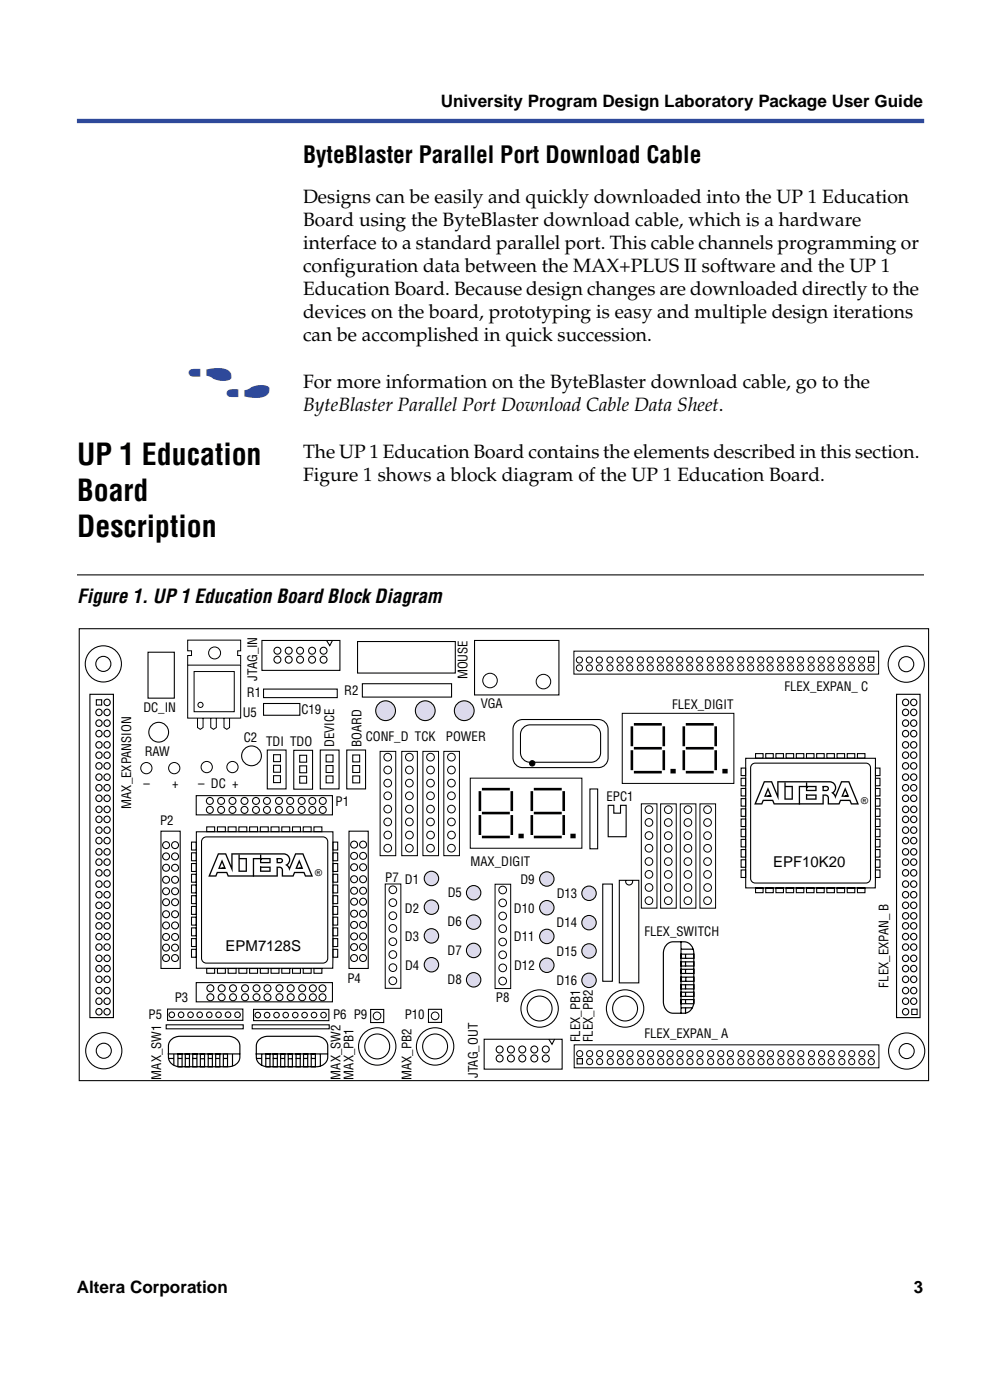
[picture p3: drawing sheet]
<svg xmlns="http://www.w3.org/2000/svg" width="165mm" height="231mm" viewBox="0 0 165 231" stroke-linecap="round" stroke-linejoin="round" font-family="sans-serif">
<path d="M13.1 20h139.1" fill="none" stroke="#2e499a" stroke-width=".71"/>
<path d="M12.7 94.9h139.8" fill="none" stroke="#000" stroke-width=".18"/>
<path d="M12.7 103.8h140.4v75.1h-140.4z" fill="#fff"/>
<g fill="none" stroke="#000" stroke-width=".17">
<path d="M81.7 146h2.6v17.2h-2.6z"/>
<circle cx="83" cy="153.3" r=".64"/>
<circle cx="83" cy="151.2" r=".64"/>
<circle cx="83" cy="149.1" r=".64"/>
<circle cx="83" cy="155.5" r=".64"/>
<circle cx="83" cy="146.9" r=".64"/>
<circle cx="83" cy="157.6" r=".64"/>
<circle cx="83" cy="159.8" r=".64"/>
<circle cx="83" cy="162" r=".64"/>
</g>
<g fill="#dcdaec" stroke="#000" stroke-width=".18">
<circle cx="90.3" cy="145.1" r="1.19"/>
<circle cx="90.3" cy="149.9" r="1.19"/>
<circle cx="90.3" cy="154.6" r="1.19"/>
<circle cx="90.3" cy="159.4" r="1.19"/>
<circle cx="97.2" cy="147.5" r="1.19"/>
<circle cx="97.2" cy="152.3" r="1.19"/>
<circle cx="97.2" cy="157" r="1.19"/>
<circle cx="97.2" cy="161.9" r="1.19"/>
</g>
<g fill="none" stroke="#000" stroke-width=".43">
<path d="M79.2 130.6v3.3M79.2 134.6v3.3M79.6 134.2h4.6M79.6 130.3h4.6M79.6 138.2h4.6M84.5 130.6v3.3M84.5 134.6v3.3M85.8 137.9h.5v.3h-.5zM87.8 130.6v3.3M87.8 134.6v3.3M88.1 134.2h4.6M88.1 130.3h4.6"/>
<path d="M88.1 138.2h4.6M93.1 130.6v3.3M93.1 134.6v3.3M94.4 137.9h.4v.3h-.4z"/>
</g>
<g fill="none" stroke="#000" stroke-width=".17">
<path d="M77.6 128.5h18.5v11.5h-18.5zM63.6 145.9h2.6v17.3h-2.6z"/>
<circle cx="64.9" cy="151.2" r=".64"/>
<circle cx="64.9" cy="153.3" r=".64"/>
<circle cx="64.9" cy="155.5" r=".64"/>
<circle cx="64.9" cy="149" r=".64"/>
<circle cx="64.9" cy="146.9" r=".64"/>
<circle cx="64.9" cy="157.6" r=".64"/>
<circle cx="64.9" cy="159.8" r=".64"/>
<circle cx="64.9" cy="161.9" r=".64"/>
</g>
<g fill="none" stroke="#000" stroke-width=".18">
<circle cx="62.3" cy="172.8" r="2.06"/>
<circle cx="62.3" cy="172.8" r="3.1"/>
<circle cx="71.8" cy="172.8" r="3.1"/>
<circle cx="71.8" cy="172.8" r="2.06"/>
</g>
<g fill="#dcdaec" stroke="#000" stroke-width=".18">
<circle cx="71.2" cy="145" r="1.19"/>
<circle cx="71.2" cy="149.8" r="1.19"/>
<circle cx="71.2" cy="154.5" r="1.19"/>
<circle cx="71.2" cy="159.3" r="1.19"/>
<circle cx="78.2" cy="147.4" r="1.19"/>
<circle cx="78.2" cy="152.2" r="1.19"/>
<circle cx="78.2" cy="156.9" r="1.19"/>
<circle cx="78.2" cy="161.8" r="1.19"/>
</g>
<g fill="none" stroke="#000" stroke-width=".43">
<path d="M104.3 119.9v3.3M104.7 119.6h4.6M109.6 119.9v3.3M112.9 119.9v3.3M113.2 119.6h4.6M118.2 119.9v3.3M104.3 123.9v3.3M104.7 123.5h4.6M104.7 127.5h4.6M109.6 123.9v3.3M110.9 127.2h.4v.3h-.4zM112.9 123.9v3.3"/>
<path d="M113.2 123.5h4.6M113.2 127.5h4.6M118.2 123.9v3.3M119.5 127.2h.4v.3h-.4z"/>
</g>
<g fill="none" stroke="#000" stroke-width=".17">
<path d="M102.7 117.8h18.5v11.5h-18.5zM62.8 124.1h2.5v17.2h-2.5zM66.3 124.1h2.6v17.2h-2.6zM69.8 124.1h2.6v17.2h-2.6zM73.3 124.1h2.6v17.2h-2.6z"/>
<circle cx="24.2" cy="126.8" r=".93"/>
<circle cx="28.8" cy="126.8" r=".93"/>
<circle cx="34.1" cy="126.6" r=".93"/>
<circle cx="38.4" cy="126.6" r=".93"/>
<circle cx="64" cy="129.3" r=".64"/>
<circle cx="64" cy="127.1" r=".64"/>
<circle cx="64" cy="133.6" r=".64"/>
<circle cx="64" cy="135.7" r=".64"/>
<circle cx="64" cy="125" r=".64"/>
<circle cx="64" cy="131.4" r=".64"/>
<circle cx="64" cy="137.9" r=".64"/>
<circle cx="67.6" cy="129.3" r=".64"/>
<circle cx="67.6" cy="133.6" r=".64"/>
<circle cx="67.6" cy="127.1" r=".64"/>
<circle cx="67.6" cy="135.7" r=".64"/>
<circle cx="67.6" cy="125" r=".64"/>
<circle cx="67.6" cy="131.4" r=".64"/>
<circle cx="67.6" cy="137.9" r=".64"/>
<circle cx="71.1" cy="129.3" r=".64"/>
<circle cx="71.1" cy="133.6" r=".64"/>
<circle cx="71.1" cy="127.1" r=".64"/>
<circle cx="71.1" cy="125" r=".64"/>
<circle cx="71.1" cy="135.7" r=".64"/>
<circle cx="71.1" cy="131.4" r=".64"/>
<circle cx="71.1" cy="137.9" r=".64"/>
<circle cx="74.5" cy="129.3" r=".64"/>
<circle cx="74.5" cy="127.1" r=".64"/>
<circle cx="74.5" cy="133.6" r=".64"/>
<circle cx="74.5" cy="135.7" r=".64"/>
<circle cx="74.5" cy="125" r=".64"/>
<circle cx="74.5" cy="131.4" r=".64"/>
<circle cx="74.5" cy="137.9" r=".64"/>
<circle cx="64" cy="140" r=".64"/>
<circle cx="67.6" cy="140" r=".64"/>
<circle cx="71.1" cy="140" r=".64"/>
<circle cx="74.5" cy="140" r=".64"/>
</g>
<g fill="none" stroke="#000" stroke-width=".18">
<path d="M44.1 123.8h3.1v6.5h-3.1zM45.2 124.6h1.1v1.1h-1.1zM45.2 126.4h1.1v1.1h-1.1zM45.2 128.1h1.1v1.1h-1.1zM48.5 123.9h3.1v6.4h-3.1zM49.5 124.7h1.1v1.1h-1.1zM49.5 126.4h1.1v1.2h-1.1zM49.5 128.2h1.1v1.1h-1.1zM52.9 123.8h3.1v6.5h-3.1zM53.8 124.6h1.2v1.2h-1.2zM53.8 126.4h1.2v1.1h-1.2zM53.8 128.1h1.2v1.2h-1.2z"/>
<path d="M57.2 123.8h3.2v6.5h-3.2zM58.2 124.6h1.2v1.2h-1.2zM58.2 126.4h1.2v1.1h-1.2zM58.2 128.1h1.2v1.2h-1.2zM90.6 171.6l.5 .8 .5-.8"/>
<circle cx="26.2" cy="120.9" r="1.63"/>
<circle cx="41.5" cy="124.8" r="1.63"/>
<circle cx="89.1" cy="166.5" r="3.1"/>
<circle cx="89.1" cy="166.5" r="2.06"/>
<circle cx="103.2" cy="166.5" r="2.06"/>
<circle cx="103.2" cy="166.5" r="3.1"/>
</g>
<g fill="none" stroke="#000" stroke-width=".19">
<path d="M27.7 174h12M27.8 174.8h.9M28.4 171.6l.8-.5h.5h8a1.77 1.77 0 0 1 1.9 1.6v1.8a1.77 1.77 0 0 1-1.9 1.6h-8a1.77 1.77 0 0 1-1.9-1.6l.1-2.2zM28.7 174v1.9M29.4 174h.7v2.1h-.7zM29.4 174.8h.7M30.5 174.8h.8M30.6 174h.7v2.1h-.7zM31.8 174.8h.7M31.8 174h.7v2.1h-.7zM33.1 174.8h.7M33.1 174h.7v2.1h-.7z"/>
<path d="M34.3 174.8h.8M34.4 174h.7v2.1h-.7zM35.6 174.8h.7M35.6 174h.7v2.1h-.7zM36.8 174.8h.8M36.9 174h.7v2.1h-.7zM38.4 174v2M42.2 174h12M42.3 174.8h.9M42.9 171.6l.8-.5h.5h8a1.77 1.77 0 0 1 1.9 1.6v1.8a1.77 1.77 0 0 1-1.9 1.6h-8a1.77 1.77 0 0 1-1.9-1.6l.1-2.2zM43.2 174v1.9M43.9 174h.7v2.1h-.7z"/>
<path d="M43.9 174.8h.7M45 174.8h.8M45.1 174h.7v2.1h-.7zM46.3 174.8h.7M46.3 174h.7v2.1h-.7zM47.6 174.8h.7M47.6 174h.7v2.1h-.7zM48.8 174.8h.8M48.9 174h.7v2.1h-.7zM50.1 174.8h.7M50.1 174h.7v2.1h-.7zM51.3 174.8h.8"/>
<path d="M51.4 174h.7v2.1h-.7zM52.9 174v2"/>
</g>
<g fill="#dcdaec" stroke="#000" stroke-width=".18">
<circle cx="76.6" cy="117.3" r="1.63"/>
<circle cx="70.2" cy="117.3" r="1.63"/>
<circle cx="63.7" cy="117.3" r="1.63"/>
</g>
<g fill="none" stroke="#000" stroke-width=".18">
<path d="M13.1 103.8h140.2v74.6h-140.2zM14.8 114.6h3.9v53.4h-3.9zM15.9 115.5h.9v.9h-.9zM24.4 107.7h4.4v7.6h-4.4zM43.2 105.7h12.9v5h-12.9zM43.5 113.8h12.2v1.4h-12.2zM43.5 116.1h6v2h-6zM53.9 105.7l.5 .9 .5-.9M59 105.9h16.2v5.2h-16.2zM59.8 112.9h14.8v2.2h-14.8zM78.3 105.7h14v9h-14zM85 119.4l.8-.5 .5-.1h12.5a1.59 1.59 0 0 1 1.6 1.6v4.7a1.59 1.59 0 0 1-1.6 1.6h-12.5a1.59 1.59 0 0 1-1.6-1.6v-4.7z"/>
<path d="M143.4 108.5h.9v.9h-.9zM148 114.6h3.9v53.4h-3.9zM26.6 137.2h3.2v22.7h-3.2zM31.6 139h.8v1.3h-.8zM32.4 131.4h22.5v3.1h-22.5zM32.4 137.3h22.6l-.1 22.6h-22.5zM33.5 138.4l.6-.2h19.2a.79 .79 0 0 1 .8 .8v19.2a.79 .79 0 0 1-.8 .8h-19.2a.79 .79 0 0 1-.8-.8v-19.2zM34.1 136.5h1.3v.8h-1.3zM35.9 136.5h1.3v.8h-1.3zM37.7 136.5h1.3v.8h-1.3zM39.4 136.5h1.3v.8h-1.3zM41.2 136.5h1.3v.8h-1.3z"/>
<path d="M43 136.5h1.3v.8h-1.3zM44.8 136.5h1.3v.8h-1.3zM46.5 136.5h1.3v.8h-1.3zM48.3 136.5h1.3v.8h-1.3zM50.1 136.5h1.3v.8h-1.3zM51.8 136.5h1.3v.8h-1.3zM55 139h.8v1.3h-.8zM57.6 137.2h3.2v22.7h-3.2zM86.2 120.3l.8-.5 .5-.1h10.1a1.59 1.59 0 0 1 1.6 1.6v3a1.59 1.59 0 0 1-1.6 1.5h-10.1a1.59 1.59 0 0 1-1.6-1.5v-3zM97.4 130.3h1.3v9.8h-1.3zM122.4 138.6h.7v1.2h-.7zM122.4 133.5h.7v1.3h-.7z"/>
<path d="M122.4 135.2h.7v1.3h-.7zM122.4 136.9h.7v1.2h-.7zM122.4 131.9h.7v1.2h-.7zM122.4 128.5h.7v1.2h-.7zM122.4 126.8h.7v1.3h-.7zM122.4 130.2h.7v1.2h-.7zM123.1 125.2h21.4v21.4h-21.4zM124.1 126.2l.6-.2h18.3a.75 .75 0 0 1 .7 .7v18.3a.75 .75 0 0 1-.7 .8h-18.3a.75 .75 0 0 1-.8-.8v-18.3zM124.7 124.4h1.3v.8h-1.3zM126.4 124.4h1.3v.8h-1.3zM128.1 124.4h1.2v.8h-1.2zM129.8 124.4h1.2v.8h-1.2z"/>
<path d="M131.5 124.4h1.2v.8h-1.2zM133.2 124.4h1.2v.8h-1.2zM134.8 124.4h1.3v.8h-1.3zM136.5 124.4h1.3v.8h-1.3zM138.2 124.4h1.2v.8h-1.2zM139.9 124.4h1.2v.8h-1.2zM141.6 124.4h1.2v.8h-1.2zM144.5 138.6h.8v1.2h-.8zM144.5 133.5h.8v1.3h-.8zM144.5 135.2h.8v1.3h-.8zM144.5 136.9h.8v1.2h-.8zM144.5 131.9h.8v1.2h-.8z"/>
<path d="M144.5 128.5h.8v1.2h-.8zM144.5 126.8h.8v1.3h-.8zM144.5 130.2h.8v1.2h-.8zM31.6 156.7h.8v1.3h-.8zM31.6 151.4h.8v1.3h-.8zM31.6 153.2h.8v1.3h-.8zM31.6 155h.8v1.3h-.8zM31.6 146.1h.8v1.3h-.8zM31.6 147.9h.8v1.3h-.8zM31.6 149.7h.8v1.3h-.8zM31.6 144.3h.8v1.4h-.8zM31.6 140.8h.8v1.3h-.8z"/>
<path d="M31.6 142.6h.8v1.3h-.8zM34.1 159.9h1.3v.8h-1.3zM35.9 159.9h1.3v.8h-1.3zM37.7 159.9h1.3v.8h-1.3zM39.4 159.9h1.3v.8h-1.3zM41.2 159.9h1.3v.8h-1.3zM43 159.9h1.3v.8h-1.3zM44.8 159.9h1.3v.8h-1.3zM46.5 159.9h1.3v.8h-1.3zM48.3 159.9h1.3v.8h-1.3zM50.1 159.9h1.3v.8h-1.3zM51.8 159.9h1.3v.8h-1.3z"/>
<path d="M55 156.7h.8v1.3h-.8zM55 151.4h.8v1.3h-.8zM55 153.2h.8v1.3h-.8zM55 155h.8v1.3h-.8zM55 146.1h.8v1.3h-.8zM55 147.9h.8v1.3h-.8zM55 149.7h.8v1.3h-.8zM55 144.3h.8v1.4h-.8zM55 140.8h.8v1.3h-.8zM55 142.6h.8v1.3h-.8zM99.5 146h1.6v16h-1.6zM102.2 145.3h3.3v17h-3.3z"/>
<path d="M104.4 145.3a.57 .57 0 0 1-.5 .8 .57 .57 0 0 1-.5-.8M122.4 143.6h.7v1.3h-.7zM122.4 140.3h.7v1.2h-.7zM122.4 141.9h.7v1.3h-.7zM124.7 146.6h1.3v.8h-1.3zM126.4 146.6h1.3v.8h-1.3zM128.1 146.6h1.2v.8h-1.2zM129.8 146.6h1.2v.8h-1.2zM131.5 146.6h1.2v.8h-1.2zM133.2 146.6h1.2v.8h-1.2zM134.8 146.6h1.3v.8h-1.3zM136.5 146.6h1.3v.8h-1.3z"/>
<path d="M138.2 146.6h1.2v.8h-1.2zM139.9 146.6h1.2v.8h-1.2zM141.6 146.6h1.2v.8h-1.2zM144.5 143.6h.8v1.3h-.8zM144.5 140.3h.8v1.2h-.8zM144.5 141.9h.8v1.3h-.8zM27.4 169.2h12.8v.7h-12.8zM27.7 166.6h12.4v1.9h-12.4zM32.4 162.2h22.5v3.2h-22.5zM41.6 169.2h12.8v.7h-12.8zM41.9 166.6h12.4v1.9h-12.4zM61.2 166.7h2.2v2.1h-2.2z"/>
<path d="M70.7 166.6h2.2v2.2h-2.2zM79.9 171.6h12.9v4.9h-12.9zM95.3 174.8h.9v.9h-.9zM150.5 166.6h.9v.9h-.9z"/>
<circle cx="16.3" cy="117.6" r=".53"/>
<circle cx="16.3" cy="119.4" r=".53"/>
<circle cx="17.1" cy="109.6" r="2.99"/>
<circle cx="17.1" cy="109.6" r="1.24"/>
<circle cx="17.7" cy="117.6" r=".53"/>
<circle cx="17.7" cy="119.4" r=".53"/>
<circle cx="17.7" cy="116" r=".53"/>
<circle cx="45.8" cy="108.9" r=".57"/>
<circle cx="45.8" cy="107.4" r=".57"/>
<circle cx="47.7" cy="108.9" r=".57"/>
<circle cx="47.7" cy="107.4" r=".57"/>
<circle cx="49.5" cy="108.9" r=".57"/>
<circle cx="49.5" cy="107.4" r=".57"/>
<circle cx="51.5" cy="108.9" r=".57"/>
<circle cx="51.5" cy="107.4" r=".57"/>
<circle cx="53.4" cy="108.9" r=".57"/>
<circle cx="53.4" cy="107.4" r=".57"/>
<circle cx="149.5" cy="117.6" r=".53"/>
<circle cx="149.5" cy="119.4" r=".53"/>
<circle cx="149.5" cy="116" r=".53"/>
<circle cx="149.6" cy="109.7" r="2.99"/>
<circle cx="149.6" cy="109.7" r="1.24"/>
<circle cx="150.9" cy="117.6" r=".53"/>
<circle cx="150.9" cy="119.4" r=".53"/>
<circle cx="150.9" cy="116" r=".53"/>
<circle cx="16.3" cy="124.7" r=".53"/>
<circle cx="16.3" cy="123" r=".53"/>
<circle cx="16.3" cy="121.1" r=".53"/>
<circle cx="16.3" cy="138.8" r=".53"/>
<circle cx="16.3" cy="131.8" r=".53"/>
<circle cx="16.3" cy="135.3" r=".53"/>
<circle cx="16.3" cy="130.1" r=".53"/>
<circle cx="16.3" cy="137.1" r=".53"/>
<circle cx="16.3" cy="126.4" r=".53"/>
<circle cx="16.3" cy="128.3" r=".53"/>
<circle cx="16.4" cy="133.6" r=".53"/>
<circle cx="17.7" cy="124.7" r=".53"/>
<circle cx="17.7" cy="123" r=".53"/>
<circle cx="17.7" cy="138.8" r=".53"/>
<circle cx="17.7" cy="121.1" r=".53"/>
<circle cx="17.7" cy="131.8" r=".53"/>
<circle cx="17.7" cy="135.3" r=".53"/>
<circle cx="17.7" cy="130.1" r=".53"/>
<circle cx="17.7" cy="128.3" r=".53"/>
<circle cx="17.7" cy="137.1" r=".53"/>
<circle cx="17.7" cy="126.4" r=".53"/>
<circle cx="17.7" cy="133.6" r=".53"/>
<circle cx="27.4" cy="139.5" r=".57"/>
<circle cx="28.9" cy="139.5" r=".57"/>
<circle cx="34.6" cy="133.7" r=".57"/>
<circle cx="34.6" cy="132.2" r=".57"/>
<circle cx="36.5" cy="133.7" r=".57"/>
<circle cx="36.5" cy="132.2" r=".57"/>
<circle cx="38.4" cy="133.7" r=".57"/>
<circle cx="38.4" cy="132.2" r=".57"/>
<circle cx="40.4" cy="133.7" r=".57"/>
<circle cx="40.4" cy="132.2" r=".57"/>
<circle cx="42.3" cy="132.2" r=".57"/>
<circle cx="42.3" cy="133.7" r=".57"/>
<circle cx="44.1" cy="133.7" r=".57"/>
<circle cx="44.1" cy="132.2" r=".57"/>
<circle cx="46.1" cy="133.7" r=".57"/>
<circle cx="46.1" cy="132.2" r=".57"/>
<circle cx="47.9" cy="133.7" r=".57"/>
<circle cx="47.9" cy="132.2" r=".57"/>
<circle cx="49.8" cy="132.2" r=".57"/>
<circle cx="49.8" cy="133.7" r=".57"/>
<circle cx="51.6" cy="133.7" r=".57"/>
<circle cx="51.6" cy="132.2" r=".57"/>
<circle cx="53.3" cy="133.7" r=".57"/>
<circle cx="53.3" cy="132.2" r=".57"/>
<circle cx="58.5" cy="139.4" r=".57"/>
<circle cx="59.9" cy="139.4" r=".57"/>
<circle cx="149.5" cy="124.7" r=".53"/>
<circle cx="149.5" cy="123" r=".53"/>
<circle cx="149.5" cy="121.1" r=".53"/>
<circle cx="149.5" cy="131.8" r=".53"/>
<circle cx="149.5" cy="138.8" r=".53"/>
<circle cx="149.5" cy="135.3" r=".53"/>
<circle cx="149.5" cy="130.1" r=".53"/>
<circle cx="149.5" cy="137.1" r=".53"/>
<circle cx="149.5" cy="126.4" r=".53"/>
<circle cx="149.5" cy="128.3" r=".53"/>
<circle cx="149.5" cy="133.6" r=".53"/>
<circle cx="150.9" cy="124.7" r=".53"/>
<circle cx="150.9" cy="123" r=".53"/>
<circle cx="150.9" cy="121.1" r=".53"/>
<circle cx="150.9" cy="138.8" r=".53"/>
<circle cx="150.9" cy="131.8" r=".53"/>
<circle cx="150.9" cy="135.3" r=".53"/>
<circle cx="150.9" cy="130.1" r=".53"/>
<circle cx="150.9" cy="126.4" r=".53"/>
<circle cx="150.9" cy="137.1" r=".53"/>
<circle cx="150.9" cy="128.3" r=".53"/>
<circle cx="150.9" cy="133.6" r=".53"/>
<circle cx="16.3" cy="140.6" r=".53"/>
<circle cx="16.3" cy="142.3" r=".53"/>
<circle cx="16.3" cy="158.2" r=".53"/>
<circle cx="16.3" cy="159.9" r=".53"/>
<circle cx="16.3" cy="144.1" r=".53"/>
<circle cx="16.3" cy="149.5" r=".53"/>
<circle cx="16.3" cy="147.7" r=".53"/>
<circle cx="16.3" cy="152.9" r=".53"/>
<circle cx="16.3" cy="154.6" r=".53"/>
<circle cx="16.3" cy="146" r=".53"/>
<circle cx="16.3" cy="156.4" r=".53"/>
<circle cx="16.4" cy="151.2" r=".53"/>
<circle cx="17.7" cy="142.3" r=".53"/>
<circle cx="17.7" cy="158.2" r=".53"/>
<circle cx="17.7" cy="140.6" r=".53"/>
<circle cx="17.7" cy="159.9" r=".53"/>
<circle cx="17.7" cy="149.5" r=".53"/>
<circle cx="17.7" cy="144.1" r=".53"/>
<circle cx="17.7" cy="147.7" r=".53"/>
<circle cx="17.7" cy="152.9" r=".53"/>
<circle cx="17.7" cy="156.4" r=".53"/>
<circle cx="17.7" cy="154.6" r=".53"/>
<circle cx="17.7" cy="146" r=".53"/>
<circle cx="17.7" cy="151.2" r=".53"/>
<circle cx="27.4" cy="156.5" r=".57"/>
<circle cx="27.4" cy="158.2" r=".57"/>
<circle cx="27.4" cy="149" r=".57"/>
<circle cx="27.4" cy="150.9" r=".57"/>
<circle cx="27.4" cy="152.8" r=".57"/>
<circle cx="27.4" cy="145.3" r=".57"/>
<circle cx="27.4" cy="154.7" r=".57"/>
<circle cx="27.4" cy="147.1" r=".57"/>
<circle cx="27.4" cy="143.3" r=".57"/>
<circle cx="27.4" cy="141.4" r=".57"/>
<circle cx="28.9" cy="156.5" r=".57"/>
<circle cx="28.9" cy="158.2" r=".57"/>
<circle cx="28.9" cy="149" r=".57"/>
<circle cx="28.9" cy="150.9" r=".57"/>
<circle cx="28.9" cy="152.8" r=".57"/>
<circle cx="28.9" cy="145.3" r=".57"/>
<circle cx="28.9" cy="143.3" r=".57"/>
<circle cx="28.9" cy="154.7" r=".57"/>
<circle cx="28.9" cy="147.1" r=".57"/>
<circle cx="28.9" cy="141.4" r=".57"/>
<circle cx="58.5" cy="156.4" r=".57"/>
<circle cx="58.5" cy="158.2" r=".57"/>
<circle cx="58.5" cy="145.2" r=".57"/>
<circle cx="58.5" cy="143.2" r=".57"/>
<circle cx="58.5" cy="150.9" r=".57"/>
<circle cx="58.5" cy="148.9" r=".57"/>
<circle cx="58.5" cy="152.7" r=".57"/>
<circle cx="58.5" cy="154.6" r=".57"/>
<circle cx="58.5" cy="147.1" r=".57"/>
<circle cx="58.5" cy="141.3" r=".57"/>
<circle cx="59.9" cy="156.4" r=".57"/>
<circle cx="59.9" cy="158.2" r=".57"/>
<circle cx="59.9" cy="145.2" r=".57"/>
<circle cx="59.9" cy="152.7" r=".57"/>
<circle cx="59.9" cy="150.9" r=".57"/>
<circle cx="59.9" cy="143.2" r=".57"/>
<circle cx="59.9" cy="148.9" r=".57"/>
<circle cx="59.9" cy="154.6" r=".57"/>
<circle cx="59.9" cy="147.1" r=".57"/>
<circle cx="59.9" cy="141.3" r=".57"/>
<circle cx="149.5" cy="158.2" r=".53"/>
<circle cx="149.5" cy="142.3" r=".53"/>
<circle cx="149.5" cy="140.6" r=".53"/>
<circle cx="149.5" cy="159.9" r=".53"/>
<circle cx="149.5" cy="149.5" r=".53"/>
<circle cx="149.5" cy="144.1" r=".53"/>
<circle cx="149.5" cy="147.7" r=".53"/>
<circle cx="149.5" cy="146" r=".53"/>
<circle cx="149.5" cy="156.4" r=".53"/>
<circle cx="149.5" cy="154.6" r=".53"/>
<circle cx="149.5" cy="152.9" r=".53"/>
<circle cx="149.5" cy="151.2" r=".53"/>
<circle cx="150.9" cy="140.6" r=".53"/>
<circle cx="150.9" cy="158.2" r=".53"/>
<circle cx="150.9" cy="142.3" r=".53"/>
<circle cx="150.9" cy="159.9" r=".53"/>
<circle cx="150.9" cy="149.5" r=".53"/>
<circle cx="150.9" cy="144.1" r=".53"/>
<circle cx="150.9" cy="147.7" r=".53"/>
<circle cx="150.9" cy="146" r=".53"/>
<circle cx="150.9" cy="156.4" r=".53"/>
<circle cx="150.9" cy="154.6" r=".53"/>
<circle cx="150.9" cy="152.9" r=".53"/>
<circle cx="150.9" cy="151.2" r=".53"/>
<circle cx="16.3" cy="167" r=".53"/>
<circle cx="16.3" cy="165.3" r=".53"/>
<circle cx="16.3" cy="161.7" r=".53"/>
<circle cx="16.3" cy="163.5" r=".53"/>
<circle cx="17.1" cy="173.5" r="1.24"/>
<circle cx="17.1" cy="173.5" r="2.99"/>
<circle cx="17.7" cy="167" r=".53"/>
<circle cx="17.7" cy="165.3" r=".53"/>
<circle cx="17.7" cy="161.7" r=".53"/>
<circle cx="17.7" cy="163.5" r=".53"/>
<circle cx="28.4" cy="167.5" r=".46"/>
<circle cx="29.9" cy="167.5" r=".46"/>
<circle cx="31.5" cy="167.5" r=".46"/>
<circle cx="33" cy="167.5" r=".46"/>
<circle cx="34.6" cy="167.5" r=".46"/>
<circle cx="34.7" cy="163.2" r=".57"/>
<circle cx="34.7" cy="164.6" r=".57"/>
<circle cx="36.1" cy="167.5" r=".46"/>
<circle cx="36.6" cy="163.2" r=".57"/>
<circle cx="36.6" cy="164.6" r=".57"/>
<circle cx="37.6" cy="167.5" r=".46"/>
<circle cx="38.5" cy="163.2" r=".57"/>
<circle cx="38.5" cy="164.6" r=".57"/>
<circle cx="39.2" cy="167.5" r=".46"/>
<circle cx="40.5" cy="163.2" r=".57"/>
<circle cx="40.5" cy="164.6" r=".57"/>
<circle cx="42.4" cy="163.2" r=".57"/>
<circle cx="42.4" cy="164.6" r=".57"/>
<circle cx="42.6" cy="167.6" r=".46"/>
<circle cx="44.1" cy="167.6" r=".46"/>
<circle cx="44.2" cy="163.2" r=".57"/>
<circle cx="44.2" cy="164.6" r=".57"/>
<circle cx="45.7" cy="167.6" r=".46"/>
<circle cx="46.1" cy="163.2" r=".57"/>
<circle cx="46.1" cy="164.6" r=".57"/>
<circle cx="47.2" cy="167.6" r=".46"/>
<circle cx="48" cy="163.2" r=".57"/>
<circle cx="48" cy="164.6" r=".57"/>
<circle cx="48.8" cy="167.6" r=".46"/>
<circle cx="49.9" cy="163.2" r=".57"/>
<circle cx="49.9" cy="164.6" r=".57"/>
<circle cx="50.3" cy="167.6" r=".46"/>
<circle cx="51.7" cy="164.7" r=".57"/>
<circle cx="51.7" cy="163.2" r=".57"/>
<circle cx="51.8" cy="167.6" r=".46"/>
<circle cx="53.2" cy="164.7" r=".57"/>
<circle cx="53.2" cy="163.2" r=".57"/>
<circle cx="53.4" cy="167.6" r=".46"/>
<circle cx="82.5" cy="174.8" r=".57"/>
<circle cx="82.5" cy="173.3" r=".57"/>
<circle cx="84.4" cy="174.8" r=".57"/>
<circle cx="84.4" cy="173.3" r=".57"/>
<circle cx="86.2" cy="174.8" r=".57"/>
<circle cx="86.2" cy="173.3" r=".57"/>
<circle cx="88.2" cy="174.8" r=".57"/>
<circle cx="88.2" cy="173.3" r=".57"/>
<circle cx="90.1" cy="174.8" r=".57"/>
<circle cx="90.1" cy="173.3" r=".57"/>
<circle cx="149.5" cy="167" r=".53"/>
<circle cx="149.5" cy="165.3" r=".53"/>
<circle cx="149.5" cy="161.7" r=".53"/>
<circle cx="149.5" cy="163.5" r=".53"/>
<circle cx="149.7" cy="173.5" r="2.99"/>
<circle cx="149.7" cy="173.5" r="1.24"/>
<circle cx="150.9" cy="165.3" r=".53"/>
<circle cx="150.9" cy="161.7" r=".53"/>
<circle cx="150.9" cy="163.5" r=".53"/>
</g>
<g fill="none" stroke="#000" stroke-width=".17">
<path d="M31 109.8h8.7v8.8h-8.7zM32 110.9h6.7v6.6h-6.7zM32.6 118.6v1.5l.5 .3 .4-.3v-1.5M34.8 118.6v1.5l.5 .3 .4-.3v-1.5M37 118.6v1.5l.4 .3 .5-.3v-1.5M39.7 109.7v-1.5h-.5v-.8h.5v-1.7h-8.7v1.7h.6v.8h-.6v1.5M94.8 107.5h50.3v3.8h-50.3zM105.9 132.7h2.6v17.2h-2.6zM109.1 132.7h2.5v17.2h-2.5zM112.3 132.7h2.6v17.2h-2.6zM115.6 132.7h2.5v17.2h-2.5zM94.8 172.5h50.3v3.8h-50.3z"/>
<circle cx="33.1" cy="116.4" r=".42"/>
<circle cx="35.4" cy="107.8" r=".99"/>
<circle cx="80.9" cy="112.4" r="1.2"/>
<circle cx="89.7" cy="112.5" r="1.2"/>
<circle cx="95.7" cy="110.3" r=".51"/>
<circle cx="95.7" cy="109" r=".51"/>
<circle cx="97.3" cy="110.3" r=".51"/>
<circle cx="97.3" cy="109" r=".51"/>
<circle cx="99" cy="110.3" r=".51"/>
<circle cx="99" cy="109" r=".51"/>
<circle cx="100.7" cy="110.3" r=".51"/>
<circle cx="100.7" cy="109" r=".51"/>
<circle cx="102.4" cy="110.3" r=".51"/>
<circle cx="102.4" cy="109" r=".51"/>
<circle cx="104" cy="110.3" r=".51"/>
<circle cx="104" cy="109" r=".51"/>
<circle cx="105.7" cy="110.3" r=".51"/>
<circle cx="105.7" cy="109" r=".51"/>
<circle cx="107.4" cy="110.3" r=".51"/>
<circle cx="107.4" cy="109" r=".51"/>
<circle cx="109" cy="110.3" r=".51"/>
<circle cx="109" cy="109" r=".51"/>
<circle cx="110.6" cy="109" r=".51"/>
<circle cx="110.6" cy="110.3" r=".51"/>
<circle cx="112.2" cy="110.3" r=".51"/>
<circle cx="112.2" cy="109" r=".51"/>
<circle cx="113.9" cy="110.3" r=".51"/>
<circle cx="113.9" cy="109" r=".51"/>
<circle cx="115.5" cy="110.3" r=".51"/>
<circle cx="115.5" cy="109" r=".51"/>
<circle cx="117.3" cy="110.3" r=".51"/>
<circle cx="117.3" cy="109" r=".51"/>
<circle cx="118.9" cy="110.3" r=".51"/>
<circle cx="118.9" cy="109" r=".51"/>
<circle cx="120.5" cy="110.3" r=".51"/>
<circle cx="120.5" cy="109" r=".51"/>
<circle cx="122.3" cy="110.3" r=".51"/>
<circle cx="122.3" cy="109" r=".51"/>
<circle cx="123.9" cy="110.3" r=".51"/>
<circle cx="123.9" cy="109" r=".51"/>
<circle cx="125.6" cy="110.3" r=".51"/>
<circle cx="125.6" cy="109" r=".51"/>
<circle cx="127.2" cy="109" r=".51"/>
<circle cx="127.2" cy="110.3" r=".51"/>
<circle cx="128.9" cy="110.3" r=".51"/>
<circle cx="128.9" cy="109" r=".51"/>
<circle cx="130.5" cy="110.3" r=".51"/>
<circle cx="130.5" cy="109" r=".51"/>
<circle cx="132.2" cy="110.3" r=".51"/>
<circle cx="132.2" cy="109" r=".51"/>
<circle cx="133.9" cy="110.3" r=".51"/>
<circle cx="133.9" cy="109" r=".51"/>
<circle cx="135.6" cy="110.3" r=".51"/>
<circle cx="135.6" cy="109" r=".51"/>
<circle cx="137.2" cy="110.3" r=".51"/>
<circle cx="137.2" cy="109" r=".51"/>
<circle cx="138.9" cy="110.3" r=".51"/>
<circle cx="138.9" cy="109" r=".51"/>
<circle cx="140.6" cy="110.3" r=".51"/>
<circle cx="140.6" cy="109" r=".51"/>
<circle cx="142.2" cy="110.3" r=".51"/>
<circle cx="142.2" cy="109" r=".51"/>
<circle cx="143.8" cy="110.3" r=".51"/>
<circle cx="107.1" cy="133.7" r=".64"/>
<circle cx="107.1" cy="138" r=".64"/>
<circle cx="107.1" cy="135.8" r=".64"/>
<circle cx="110.3" cy="135.8" r=".64"/>
<circle cx="110.3" cy="133.7" r=".64"/>
<circle cx="110.3" cy="138" r=".64"/>
<circle cx="113.6" cy="135.8" r=".64"/>
<circle cx="113.6" cy="133.7" r=".64"/>
<circle cx="113.6" cy="138" r=".64"/>
<circle cx="116.8" cy="135.8" r=".64"/>
<circle cx="116.8" cy="133.7" r=".64"/>
<circle cx="116.8" cy="138" r=".64"/>
<circle cx="107.1" cy="144.4" r=".64"/>
<circle cx="107.1" cy="142.2" r=".64"/>
<circle cx="107.1" cy="148.7" r=".64"/>
<circle cx="107.1" cy="140" r=".64"/>
<circle cx="107.2" cy="146.5" r=".64"/>
<circle cx="110.3" cy="148.7" r=".64"/>
<circle cx="110.3" cy="144.4" r=".64"/>
<circle cx="110.3" cy="142.2" r=".64"/>
<circle cx="110.3" cy="140.1" r=".64"/>
<circle cx="110.3" cy="146.5" r=".64"/>
<circle cx="113.6" cy="148.7" r=".64"/>
<circle cx="113.6" cy="144.4" r=".64"/>
<circle cx="113.6" cy="142.2" r=".64"/>
<circle cx="113.6" cy="140.1" r=".64"/>
<circle cx="113.6" cy="146.5" r=".64"/>
<circle cx="116.8" cy="148.7" r=".64"/>
<circle cx="116.8" cy="144.4" r=".64"/>
<circle cx="116.8" cy="142.2" r=".64"/>
<circle cx="116.8" cy="140.1" r=".64"/>
<circle cx="116.8" cy="146.5" r=".64"/>
<circle cx="62.3" cy="167.7" r=".64"/>
<circle cx="71.8" cy="167.7" r=".64"/>
<circle cx="95.7" cy="174" r=".51"/>
<circle cx="97.4" cy="175.3" r=".51"/>
<circle cx="97.4" cy="174" r=".51"/>
<circle cx="99" cy="175.3" r=".51"/>
<circle cx="99" cy="174" r=".51"/>
<circle cx="100.8" cy="175.3" r=".51"/>
<circle cx="100.8" cy="174" r=".51"/>
<circle cx="102.4" cy="174" r=".51"/>
<circle cx="102.4" cy="175.3" r=".51"/>
<circle cx="104" cy="175.3" r=".51"/>
<circle cx="104" cy="174" r=".51"/>
<circle cx="105.8" cy="175.3" r=".51"/>
<circle cx="105.8" cy="174" r=".51"/>
<circle cx="107.4" cy="174" r=".51"/>
<circle cx="107.4" cy="175.3" r=".51"/>
<circle cx="109.1" cy="175.3" r=".51"/>
<circle cx="109.1" cy="174" r=".51"/>
<circle cx="110.6" cy="174" r=".51"/>
<circle cx="110.6" cy="175.3" r=".51"/>
<circle cx="112.3" cy="174" r=".51"/>
<circle cx="112.3" cy="175.3" r=".51"/>
<circle cx="113.9" cy="175.3" r=".51"/>
<circle cx="113.9" cy="174" r=".51"/>
<circle cx="115.6" cy="175.3" r=".51"/>
<circle cx="115.6" cy="174" r=".51"/>
<circle cx="117.3" cy="174" r=".51"/>
<circle cx="117.3" cy="175.3" r=".51"/>
<circle cx="119" cy="175.3" r=".51"/>
<circle cx="119" cy="174" r=".51"/>
<circle cx="120.6" cy="175.3" r=".51"/>
<circle cx="120.6" cy="174" r=".51"/>
<circle cx="122.3" cy="174" r=".51"/>
<circle cx="122.3" cy="175.3" r=".51"/>
<circle cx="124" cy="175.3" r=".51"/>
<circle cx="124" cy="174" r=".51"/>
<circle cx="125.6" cy="174" r=".51"/>
<circle cx="125.6" cy="175.3" r=".51"/>
<circle cx="127.2" cy="175.3" r=".51"/>
<circle cx="127.2" cy="174" r=".51"/>
<circle cx="128.9" cy="174" r=".51"/>
<circle cx="128.9" cy="175.3" r=".51"/>
<circle cx="130.6" cy="174" r=".51"/>
<circle cx="130.6" cy="175.3" r=".51"/>
<circle cx="132.2" cy="174" r=".51"/>
<circle cx="132.2" cy="175.3" r=".51"/>
<circle cx="134" cy="175.3" r=".51"/>
<circle cx="134" cy="174" r=".51"/>
<circle cx="135.6" cy="175.3" r=".51"/>
<circle cx="135.6" cy="174" r=".51"/>
<circle cx="137.2" cy="175.3" r=".51"/>
<circle cx="137.2" cy="174" r=".51"/>
<circle cx="139" cy="174" r=".51"/>
<circle cx="139" cy="175.3" r=".51"/>
<circle cx="140.6" cy="174" r=".51"/>
<circle cx="140.6" cy="175.3" r=".51"/>
<circle cx="142.3" cy="175.3" r=".51"/>
<circle cx="142.3" cy="174" r=".51"/>
<circle cx="143.8" cy="175.3" r=".51"/>
<circle cx="143.8" cy="174" r=".51"/>
</g>
<g fill="none" stroke="#000" stroke-width=".19">
<path d="M100.4 133h.9v1.3h1.1v-1.3h1v5.1h-3zM110 156l.3-.2a4.6 4.6 0 0 1 3.1-.2 1.85 1.85 0 0 1 1.1 1.8v8a1.77 1.77 0 0 1-1.5 1.9h-1.9a1.77 1.77 0 0 1-1.6-1.9v-8l.1-.5zM112.4 158.8h2.1v.7h-2.1zM112.4 157.5h2.1v.7h-2.1zM112.4 155.4v12M112.4 156.7h2.1M113.2 157.5v.8M113.2 158.8v.7M112.4 161.3h2.1v.7h-2.1zM112.4 160h2.1v.7h-2.1zM112.4 162.6h2.1v.7h-2.1zM112.4 165h2.1v.7h-2.1z"/>
<path d="M112.4 163.8h2.1v.7h-2.1zM112.4 166.4h1.9M113.2 160v.8M113.2 162.6v.7M113.2 163.8v.8M113.2 165v.7M113.2 166.4v.9M113.2 161.3v.7"/>
</g>
<circle cx="87.9" cy="126" r=".44" fill="#000" stroke="#000" stroke-width=".18"/>
<g fill="#000">
<path d="M126.8 130l.6 1.6h-.7l.1-.3h.3l-.3-.8-.3 .8h.8l-.1 .3h-1.1zM129.5 129.2h.2v2.6h1v-1.8h-1v-.3h1.2v2.3h-1.4zM133.1 129.7h.2v.3h-.2zM131.9 129.7h2.9v.9h-1.7v-1.4h.2v1.2h1.3v-.4h-2.5v2.8h-.2zM133.1 131.2h1.7v.8h-1.7v-.8h.2v.6h1.3v-.4h-1.3v-.2zM135.8 129.7h.6a.44 .44 0 0 1 .5 .5 .44 .44 0 0 1-.5 .4h-.6v-.7h.2v.5h.4l.3-.2-.3-.2h-.6zM126.1 129h1.4l.8 2v-2h8.7a1.07 1.07 0 0 1 1 .7 1.07 1.07 0 0 1-.4 1.2l.3 .4 1-2.3h1.3l1.6 3.8h-1.3l-.2-.5h-.2v-.3h.3l.2 .6h.9l-1.4-3.4h-1.1l-1.1 2.7a1.1 1.1 0 0 0-.7-1 .86 .86 0 0 0 .6-1 .86 .86 0 0 0-.9-.7h-8.4v2.9l-1.2-2.9h-1l-1.5 3.4h.9l.2-.6h1.7l.3 .6h7.9v-1.4h.5a.59 .59 0 0 1 .6 .5v.9h1.6l.2-.6h1.5v.3h-1.4l-.2 .5h-1.9l-.1-1.2-.1-.2h-.5v1.4h-8.3l-.2-.5h-1.4l-.3 .5h-1.3zM139.5 130l.7 1.6h-.7v-.3h.4l-.4-.8-.3 .8h.8v.3h-1.1zM36.7 141.9l.6 1.6h-.7v-.3h.4l-.3-.8-.4 .8h.8v.3h-1.1zM39.4 141.1h.2v2.6h1v-1.8h-1v-.2h1.2v2.2h-1.4zM42.9 141.7h.2v.2h-.2zM41.7 141.7h3v.8h-1.8v-1.4h.2v1.2h1.4v-.4h-2.5v2.8h-.3z"/>
<path d="M42.9 143.1h1.8v.8h-1.8v-.8h.2v.6h1.4v-.4h-1.4v-.2zM45.7 141.7h.6a.44 .44 0 0 1 .4 .4 .44 .44 0 0 1-.4 .4h-.6v-.7h.2v.5h.4l.2-.2-.2-.2h-.6zM36 140.9h1.3l.9 2v-2h8.7a1.07 1.07 0 0 1 1 .7 1.07 1.07 0 0 1-.4 1.2l.3 .4 .9-2.3h1.4l1.6 3.8h-1.3l-.3-.5h-.1v-.3h.3l.2 .6h.9l-1.5-3.4h-1l-1.2 2.7a1.1 1.1 0 0 0-.7-1 .86 .86 0 0 0 .7-1 .86 .86 0 0 0-.9-.7h-8.4v2.9l-1.2-2.9h-1.1l-1.4 3.4h.9l.2-.6h1.7l.2 .6h8v-1.4h.4a.59 .59 0 0 1 .6 .6v.8h1.6l.3-.6h1.4v.3h-1.3l-.2 .5h-2v-1.2l-.2-.2h-.4v1.4h-8.3l-.2-.5h-1.5l-.2 .5h-1.3zM49.4 141.9l.7 1.6h-.8l.1-.3h.3l-.3-.8-.3 .8h.8l-.1 .3h-1z"/>
</g>
<text font-size="4.9" fill="#2e499a" x="31.2" y="65.2">f</text>
<g font-size="4.9">
<text x="12.7" y="76.7">UP 1 Education</text>
<text x="12.7" y="82.7">Board</text>
<text x="12.7" y="88.6">Description</text>
</g>
<text font-size="3.9" x="50" y="26.8">ByteBlaster Parallel Port Download Cable</text>
<g font-size="3.2">
<text x="50" y="33.5">Designs can be easily and quickly downloaded into the UP 1 Education</text>
<text x="50" y="37.3">Board using the ByteBlaster download cable, which is a hardware</text>
<text x="50" y="41.1">interface to a standard parallel port. This cable channels programming or</text>
<text x="50" y="44.9">configuration data between the MAX+PLUS II software and the UP 1</text>
<text x="50" y="48.7">Education Board. Because design changes are downloaded directly to the</text>
<text x="50" y="52.5">devices on the board, prototyping is easy and multiple design iterations</text>
<text x="50" y="56.4">can be accomplished in quick succession.</text>
<text x="50" y="64">For more information on the ByteBlaster download cable, go to the</text>
<text x="50" y="67.9">ByteBlaster Parallel Port Download Cable Data Sheet.</text>
<text x="50" y="75.5">The UP 1 Education Board contains the elements described in this section.</text>
<text x="50" y="79.4">Figure 1 shows a block diagram of the UP 1 Education Board.</text>
<text x="12.7" y="99.6">Figure 1. UP 1 Education Board Block Diagram</text>
</g>
<g font-size="2.8">
<text x="72.8" y="17.7">University Program Design Laboratory Package User Guide</text>
<text x="12.7" y="213.5">Altera Corporation</text>
<text x="150.9" y="213.5">3</text>
</g>
<g font-size="2.5">
<text x="127.6" y="143.1">EPF10K20</text>
<text x="37.2" y="157">EPM7128S</text>
</g>
<g font-size="2.1">
<text x="42.4" y="112.4" transform="rotate(-90 42.4 112.4)">JTAG_IN</text>
<text x="77.2" y="112.2" transform="rotate(-90 77.2 112.2)">MOUSE</text>
<text x="23.7" y="117.6">DC_IN</text>
<text x="40.1" y="118.4">U5</text>
<text x="40.8" y="115">R1</text>
<text x="49.8" y="117.8">C19</text>
<text x="56.8" y="114.7">R2</text>
<text x="79.4" y="117">VGA</text>
<text x="111" y="117.1">FLEX_DIGIT</text>
<text x="129.5" y="114.1">FLEX_EXPAN_ C</text>
<text x="23.9" y="124.9">RAW</text>
<text x="40.2" y="122.5">C2</text>
<text x="44" y="123.1">TDI TDO</text>
<text x="55.2" y="123.3" transform="rotate(-90 55.2 123.3)">DEVICE</text>
<text x="59.7" y="123.3" transform="rotate(-90 59.7 123.3)">BOARD</text>
<text x="60.4" y="122.3">CONF_D TCK</text>
<text x="73.6" y="122.3">POWER</text>
<text x="23.7" y="130.1">–</text>
<text x="28.4" y="130.1">+</text>
<text x="32.7" y="130.1">– DC +</text>
<text x="21.6" y="133.5" transform="rotate(-90 21.6 133.5)">MAX_EXPANSION</text>
<text x="26.4" y="136.3">P2</text>
<text x="55.4" y="133">P1</text>
<text x="100.1" y="132.3">EPC1</text>
<text x="77.7" y="143">MAX_DIGIT</text>
<text x="63.6" y="145.6">P7 D1</text>
<text x="73.9" y="148.1">D5</text>
<text x="85.9" y="145.9">D9</text>
<text x="91.9" y="148.2">D13</text>
<text x="66.9" y="150.7">D2</text>
<text x="66.9" y="155.4">D3</text>
<text x="73.9" y="152.9">D6</text>
<text x="84.9" y="150.7">D10</text>
<text x="84.9" y="155.4">D11</text>
<text x="91.9" y="153">D14</text>
<text x="106.4" y="154.6">FLEX_SWITCH</text>
<text x="66.9" y="160.1">D4</text>
<text x="73.9" y="157.7">D7</text>
<text x="84.9" y="160.1">D12</text>
<text x="91.9" y="157.8">D15</text>
<text x="28.9" y="165.4">P3</text>
<text x="57.4" y="162.3">P4</text>
<text x="73.9" y="162.5">D8</text>
<text x="81.9" y="165.4">P8</text>
<text x="91.9" y="162.6">D16</text>
<text x="146.7" y="163" transform="rotate(-90 146.7 163)">FLEX_EXPAN_ B</text>
<text x="24.5" y="168.3">P5</text>
<text x="55" y="168.3">P6 P9</text>
<text x="66.8" y="168.3">P10</text>
<text x="95.8" y="172.1" transform="rotate(-90 95.8 172.1)">FLEX_PB1</text>
<text x="97.9" y="172.1" transform="rotate(-90 97.9 172.1)">FLEX_PB2</text>
<text x="106.4" y="171.4">FLEX_EXPAN_ A</text>
<text x="26.6" y="178.2" transform="rotate(-90 26.6 178.2)">MAX_SW1</text>
<text x="56.2" y="178.2" transform="rotate(-90 56.2 178.2)">MAX_SW2</text>
<text x="58.3" y="178.2" transform="rotate(-90 58.3 178.2)">MAX_PB1</text>
<text x="67.9" y="178.3" transform="rotate(-90 67.9 178.3)">MAX_PB2</text>
<text x="78.9" y="178" transform="rotate(-90 78.9 178)">JTAG_OUT</text>
</g>
<g font-size="1.5">
<text x="142.2" y="132.8">®</text>
<text x="52" y="144.7">®</text>
</g>
</svg>
